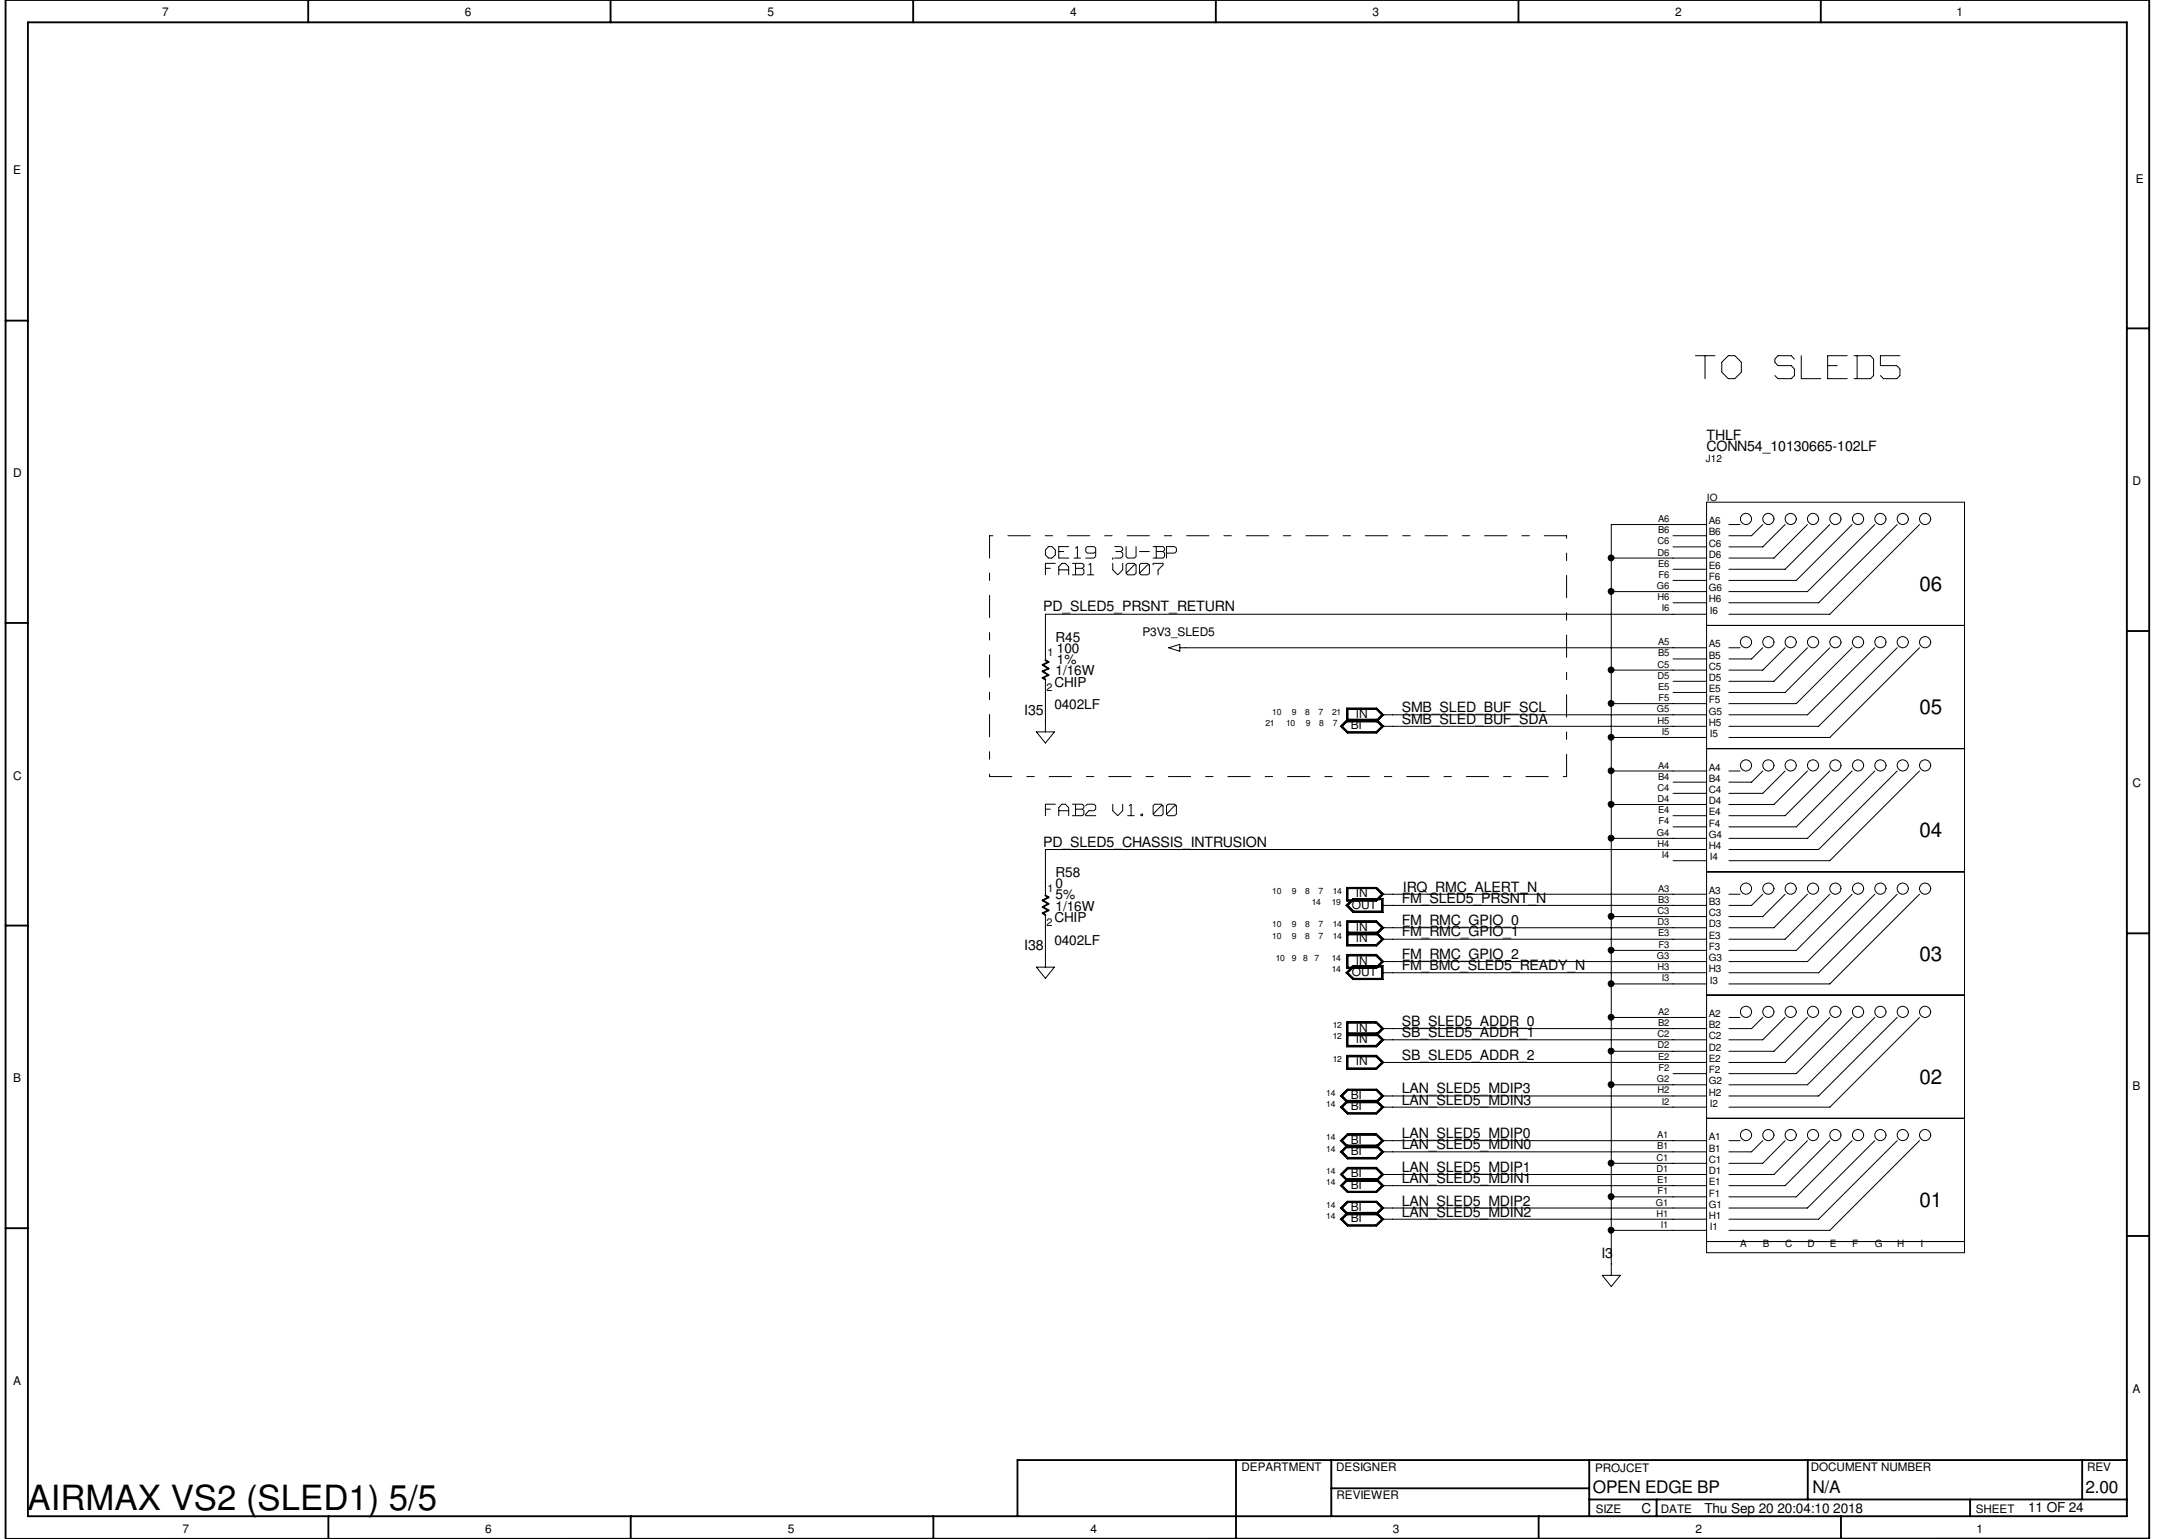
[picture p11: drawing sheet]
<svg xmlns="http://www.w3.org/2000/svg" width="297mm" height="210mm" viewBox="0 0 297 210" stroke-linecap="round" stroke-linejoin="round" font-family="sans-serif">
<g fill="none" stroke="#000" stroke-width=".25">
<path d="M3.8 3h286.3v203.8h-286.3zM42 0v3M83.3 0v3M124.5 0v3M165.8 0v3M207.1 0v3M248.3 0v3M.8 43.7h3M290.1 44.8h3M.8 85h3M142.6 90l.4 .3-.8 .4 .8 .5-.8 .4 .8 .5-.8 .4 .4 .2M290.1 86.1h3"/>
<path d="M.8 126.2h3M142.6 122.1l.4 .3-.8 .4 .8 .5-.8 .4 .8 .5-.8 .3 .4 .3M290.1 127.3h3M.8 167.5h3M290.1 168.6h3M168.6 199.2v10.6M181.6 199.1v7.7M216.7 199.1v7.7M246.5 199.1v5.4M284 199.1v5.4M290.1 199.1h-151.3v7.7M.8 209.8v-209.8h292.3v209.8l-292.3 .1"/>
<path d="M44.8 206.8v3M86 206.8v3M127.3 206.8v3M181.6 203h35.1M209.8 206.8v3M216.7 204.5h73.4M225.9 204.5v2.3M251.1 206.8v3M268.7 204.5v2.3"/>
</g>
<path d="M135 73.1v32.8M213.7 73.1h-78.7M135 105.9h78.7M213.7 105.9v-32.8" fill="none" stroke="#000" stroke-width=".14" stroke-dasharray="3 2 1 2"/>
<g fill="none" stroke="#000" stroke-width=".14">
<path d="M231.2 48.5h2.7M232.5 48.6v3M234.8 50.8l.9 .8M234.8 49.4v1.3M235.7 48.5l-.9 .9M235.8 51.6h.8M235.8 48.5h.8M236.6 48.5l.9 .9M237.5 49.4v1.3M237.5 50.8l-.9 .8M242.1 49v.4M242.1 49.4l.4 .5"/>
<path d="M242.1 51.2l.4 .4M242.5 48.5l-.4 .4M242.5 51.6h1.8M242.5 49.9h1.8M242.5 48.5h1.8M244.3 48.5l.4 .5M244.3 49.9l.4 .4M244.7 50.4v.8M244.7 51.2l-.4 .4M245.7 48.5v3.1M245.7 51.6h2.6M249.3 48.5h2.6"/>
<path d="M249.3 48.6v3M249.3 51.6h2.6M249.3 49.9h1.3M252.9 51.6h2.2M252.9 48.5h2.2M253.3 48.6v3M255.1 48.5l.4 .5M255.5 49v2.2M255.5 51.2l-.4 .4M256.5 51.2l.4 .4M256.5 48.5v1.4M256.5 49.9h2.2"/>
<path d="M256.5 48.5h2.6M256.9 51.6h1.8M258.7 49.9l.4 .4M259.1 51.2l-.4 .4M259.1 50.4v.8M142.6 75.1v.5M142.6 76.9v1.5M142.6 75.7l.4 .4M142.6 76.8h1.3M142.6 77.5h.7M143 74.5l-.4 .5M143 76.1h.4"/>
<path d="M143 74.5h.4M143.5 74.5l.4 .5M143.9 75.1v.5M143.9 75.7l-.4 .4M144.4 74.5h1.4M144.4 74.6v1.5M144.4 77.3v1.1M144.4 76.1h1.4M144.4 75.2h.7M144.4 77.7h1.3M144.8 76.8l-.4 .5M144.9 76.8h.3"/>
<path d="M145.3 76.8l.5 .5M145.8 77.3v1.1M146.3 76.8h1.3M146.3 78.4h1.3M146.5 76.1h.9M146.7 76.9v1.5M146.7 77.5h.9M146.9 74.5l-.2 .3M146.9 74.6v1.5M147.6 76.8l.2 .2M147.6 77.5l.2 .2M147.8 77.3l-.1 .2"/>
<path d="M147.8 77.1v.2M147.8 77.8v.3M147.8 78.2l-.2 .2M148.1 75.2l.2 .2M148.1 74.8v.4M148.1 76.1h1M148.3 74.5l-.2 .3M148.3 78.4h.9M148.3 75.4h.8M148.3 74.5h.8M148.8 76.8l-.3 .2M148.8 76.9v1.5"/>
<path d="M149.2 74.5l.2 .3M149.4 75.3l-.2 .1M149.4 75.9l-.2 .2M149.4 74.8v1.1M151.8 76.1h.1M151.8 77.7l.6 .7M151.8 76.8v.9M152 76.1h.8M152 74.5h.8M152.2 75.2h.6M152.9 74.5l.2 .3M152.9 75.3l.2 .1"/>
<path d="M153.1 75.9l-.2 .2M153.1 75l-.2 .2M153.1 74.8v.2M153.1 75.5v.4M153.1 76.8v.9M153.1 77.7l-.7 .7M153.6 75.9l.2 .2M153.6 78.2l.2 .2M153.6 74.5v1.4M153.6 77.1v1M153.8 76.8l-.2 .2M153.8 76.1h.8"/>
<path d="M153.8 76.8h.8M153.8 78.4h.8M154.6 77.1l-1 1M154.7 77h.2M154.7 76.8l.2 .2M154.9 75.9l-.2 .2M154.9 78.2l-.2 .2M154.9 74.5v1.4M154.9 77.1v1M155.4 78.2l.2 .2M155.4 75.2h1.4M155.4 77.1v1"/>
<path d="M155.6 76.8l-.2 .2M155.7 76.8h.8M155.7 78.4h.8M156.5 77.1l-1.1 1M156.5 77h.2M156.5 76.8l.3 .2M156.8 78.2l-.3 .2M156.8 77.1v1M157.3 76.8v.2M157.3 76.1h1.3M157.3 74.5h1.3M157.3 76.8h1.3"/>
<path d="M157.7 74.6v1.5M157.7 75.2h.9M157.9 77.8v.6M158.6 77.1l-.7 .6M158.6 74.5l.2 .3M158.6 75.2l.2 .2M158.6 76.8v.2M158.8 75l-.1 .2M158.8 74.8v.2M158.8 75.5v.4M158.8 75.9l-.2 .2M159.1 74.5h1"/>
<path d="M159.1 74.6v1.5M159.1 75.4h1M160.2 74.5l.2 .3M160.4 75.2l-.2 .2M160.4 74.8v.4M219.7 76.1h13M228.2 73.1h4.5M228.2 74.6h4.5M228.2 77.6h4.5M228.2 79.2h4.5M232.7 68.5h35.2v102.4h-35.2zM232.7 71.5h-13v102.4"/>
<path d="M235.8 71.5h1.5M240.4 71.5l-1.5 1.6h-3.1M243.5 71.5l-3.1 3.1h-4.6M246.5 71.5l-4.6 4.6h-6.1M249.6 71.5l-6.1 6.1h-7.7M252.6 71.5l-7.6 7.7h-9.2M255.7 71.5l-9.2 9.2h-10.7M258.7 71.5l-10.7 10.7h-12.2M261.8 71.5l-12.2 12.3h-13.8M141.3 99.8h2.5l-1.2 1.5zM142.6 92.7v7.1M159.4 88.3l1.5-.4v.9z"/>
<path d="M160.9 88.3h71.8M182.8 99.1l1-1h3.9l1 1-1 .9h-3.9zM183.7 96.6h4l1 .9-1 1h-4zM183.7 96.6h4l.9 .9-.9 .9h-4zM183.8 96.7h3.9l.8 .8-.8 .8h-3.9zM183.8 98.2h3.9l.9 .9-.9 .8h-3.9l-.9-.8zM183.8 98.2h3.9l.8 .9-.8 .8h-3.9l-.8-.8zM183.9 98.3l-.8 .8 .8 .7h3.8l.7-.7M183.9 98.3h3.8M187.7 98.3l.7 .8M188.4 97.5l-.7-.8h-3.8v1.6M188.4 97.5h44.3"/>
<path d="M188.4 99.1h44.3M188.4 97.5l-.7 .8M219.7 91.4h13M219.7 96h13M219.7 80.7h13M228.2 89.9h4.5M228.2 92.9h4.5M228.2 94.4h4.5M228.2 82.2h4.5M232.7 85.3h35.2M232.7 83.8h-90.1v6.2M235.8 88.3h1.5"/>
<path d="M240.4 88.3l-1.5 1.6h-3.1M243.5 88.3l-3.1 3.1h-4.6M246.5 88.3l-4.6 4.6h-6.1M249.6 88.3l-6.1 6.1h-7.7M252.6 88.3l-7.6 7.7h-9.2M255.7 88.3l-9.2 9.2h-10.7M258.7 88.3l-10.7 10.8h-12.2M261.8 88.3l-12.2 12.3h-13.8M142.6 109.7v1.6M142.6 109.7h1.3M142.6 110.4h.7M144.4 110.2v1.1"/>
<path d="M144.4 110.6h1.3M144.8 109.7l-.4 .5M144.9 109.7h.3M145.3 109.7l.5 .5M145.8 110.2v1.1M146.3 111.3h1.3M146.3 109.7h1.3M146.7 109.7v1.5M146.7 110.4h.9M147.6 109.7l.2 .2M147.6 110.4l.2 .2M147.8 109.9v.2"/>
<path d="M147.8 110.6v.4M147.8 110.2l-.1 .1M147.8 111l-.2 .3M148.1 111.1v.2M148.1 111.3h1.3M148.3 109.7l-.2 .2M148.3 109.7h.8M148.5 110.6l-.4 .4M148.5 110.6h.6M149.2 109.7l.2 .2M149.4 110.4l-.2 .2M149.4 109.9v.4"/>
<path d="M151.8 109.7v.8M151.8 110.6l.6 .6M153.1 109.7v.8M153.1 110.6l-.7 .7M153.8 111.3h.9M154.3 109.7l-.3 .2M154.3 109.7v1.5M155.6 111h.2M155.6 111.1v.2M155.7 111.3h.1M155.8 111v.3M157.3 109.9v1.1"/>
<path d="M157.3 111l.2 .3M157.5 109.7l-.2 .2M157.5 111.3h.8M157.5 109.7h.8M158.3 109.9l-1 1.1M158.4 109.9h.2M158.4 109.7l.2 .2M158.6 109.9v1.1M158.6 111l-.2 .3M159.1 111l.2 .3M159.1 109.9v1.1M159.3 109.7l-.2 .2"/>
<path d="M159.3 111.3h.8M159.3 109.7h.8M160.1 109.9l-1 1.1M160.2 109.9h.2M160.2 109.7l.2 .2M160.4 111l-.2 .3M160.4 109.9v1.1M219.7 105.2h13M219.7 109.7h13M219.7 114.3h13M219.7 100.6h13M228.2 111.3h4.5"/>
<path d="M228.2 106.7h4.5M228.2 108.2h4.5M228.2 112.8h4.5M228.2 117.4h4.5M232.7 118.9h35.2M232.7 102.1h35.2M232.7 115.9h-90.1v6.2M235.8 105.2h1.5M240.4 105.2l-1.5 1.5h-3.1M243.5 105.2l-3.1 3h-4.6M246.5 105.2l-4.6 4.5h-6.1M249.6 105.2l-6.1 6.1h-7.7"/>
<path d="M252.6 105.2l-7.6 7.6h-9.2M255.7 105.2l-9.2 9.1h-10.7M258.7 105.2l-10.7 10.7h-12.2M261.8 105.2l-12.2 12.2h-13.8M141.3 131.9h2.5l-1.2 1.5zM142.6 124.8v7.1M183.6 123.5l.9-.9h4.1v1.9h-4.1zM183.6 132.7l.9-1h4.1v1.9h-4.1zM183.7 121h4l1 1-1 .9h-4zM183.7 127.1h4l1 1-1 .9h-4v-3.4h4l1 .9-1 1h-4M183.7 130.2h4l1 .9-1 1h-4zM183.7 121.1h4l.9 .9-.9 .9h-4z"/>
<path d="M183.7 127.2h4l.9 .9-.9 .8h-4v-3.3h4l.9 .9-.9 .9h-4M183.7 130.3h4l.9 .8-.9 .9h-4zM183.8 121.2h3.9l.8 .8-.8 .8h-3.9zM183.8 127.3h3.9l.8 .8-.8 .8h-3.9v-3.2h3.9l.8 .8-.8 .9h-3.9M183.8 130.3h3.9l.8 .8-.8 .9h-3.9zM183.8 123.5l.8-.8h3.9v1.6h-3.9zM183.9 127.3h3.8M184.5 131.8h4v1.8h-4l-.8-.9zM184.5 122.6h4v1.8h-4l-.8-.9zM184.6 131.8h3.9v1.7h-3.9l-.8-.8zM187.7 127.3l.7 .8M188.4 122l-.7-.8h-3.8v1.5h4.5v1.5h-3.8l-.7-.7 .7-.8"/>
<path d="M188.4 126.5l-.7-.7h-3.8v3.1h3.8l.7-.8M188.4 131.1l-.7-.7h-3.8v1.5h4.5v1.5h-3.8l-.7-.7 .7-.8M188.4 122h44.3M188.4 123.5h44.3M188.4 126.5h44.3M188.4 128.1h44.3M188.4 131.1h44.3M188.4 132.7h44.3M188.4 122l-.7 .7M188.4 126.5l-.7 .8M188.4 131.1l-.7 .8M219.7 138.8h13"/>
<path d="M219.7 125h13M219.7 129.6h13M219.7 134.2h13M232.7 135.7h35.2M235.8 138.8h1.5M235.8 122h1.5M240.4 138.8l-1.5 1.5h-3.1M240.4 122l-1.5 1.5h-3.1M243.5 138.8l-3.1 3h-4.6M243.5 122l-3.1 3h-4.6M246.5 138.8l-4.6 4.6h-6.1M246.5 122l-4.6 4.5h-6.1"/>
<path d="M249.6 138.8l-6.1 6.1h-7.7M249.6 122l-6.1 6.1h-7.7M252.6 138.8l-7.6 7.6h-9.2M252.6 122l-7.6 7.6h-9.2M255.7 138.8l-9.2 9.2h-10.7M255.7 122l-9.2 9.1h-10.7M258.7 138.8l-10.7 10.7h-12.2M258.7 122l-10.7 10.7h-12.2M261.8 138.8l-12.2 12.2h-13.8M261.8 122l-12.2 12.2h-13.8M182.8 149.5l1-1h3.9l1 1-1 .9h-3.9zM182.8 151l1-.9h3.9l1 .9-1 .9h-3.9z"/>
<path d="M182.8 155.6l1-1h3.9l1 1-1 .9h-3.9zM182.8 157.1l1-.9h3.9l1 .9-1 1h-3.9zM182.9 157.1l.9-.8h3.9l.9 .8-.9 .9h-3.9zM183 151l.8-.8h3.9l.8 .8-.8 .8h-3.9zM183 155.6l.8-.8h3.9l.8 .8-.8 .8h-3.9zM183 157.1l.8-.8h3.9l.8 .8-.8 .8h-3.9zM183.7 143.9h4l1 1-1 .9h-4zM183.7 140.9h4l1 .9-1 1h-4v-3.4h4l1 .9-1 1h-4M183.7 144h4l.9 .9-.9 .9h-4zM183.7 140.9h4l.9 .9-.9 .9h-4v-3.3h4l.9 .9-.9 .9h-4M183.8 144.1h3.9l.8 .8-.8 .8h-3.9zM183.8 141h3.9l.8 .8-.8 .9h-3.9v-3.2h3.9l.8 .8-.8 .8h-3.9"/>
<path d="M183.8 148.6h3.9l.9 .9-.9 .9h-3.9l-.9-.9zM183.8 150.1h3.9l.9 .9-.9 .9h-3.9l-.9-.9zM183.8 154.7h3.9l.9 .9-.9 .9h-3.9l-.9-.9zM183.8 159.3h3.9l.9 .9-.9 .9h-3.9l-.9-.9zM183.8 148.6h3.9l.8 .9-.8 .8h-3.9l-.8-.8zM183.8 159.3h3.9l.8 .9-.8 .8h-3.9l-.8-.8zM183.9 144.1h3.8l.7 .8-.7 .8h-3.8zM183.9 150.2h3.8M183.9 150.2l-.8 .8 .8 .8h3.8l.7-.8M183.9 156.3h3.8M183.9 156.3l-.8 .8 .8 .8h3.8l.7-.8M183.9 141.1h3.8"/>
<path d="M187.7 150.2l.7 .8M187.7 156.3l.7 .8M187.7 141.1l.7 .7M188.4 140.3l-.7-.8h-3.8v3.1h3.8l.7-.8M188.4 144.9h44.3M188.4 149.5h44.3M188.4 149.5l-.7-.8h-3.8l-.8 .8 .8 .7M188.4 149.5l-.7 .7M188.4 151h44.3M188.4 155.6h44.3M188.4 155.6l-.7-.8h-3.8l-.8 .8 .8 .7M188.4 155.6l-.7 .7"/>
<path d="M188.4 157.1h44.3M188.4 140.3h44.3M188.4 141.8h44.3M188.4 140.3l-.7 .8M219.7 158.7h13M219.7 143.4h13M219.7 148h13M228.2 146.4h4.5M232.7 152.5h35.2M235.8 155.6h1.5M240.4 155.6l-1.5 1.5h-3.1M243.5 155.6l-3.1 3.1h-4.6"/>
<path d="M246.5 155.6l-4.6 4.6h-6.1M249.6 155.6l-6.1 6.1h-7.7M252.6 155.6l-7.6 7.6h-9.2M255.7 155.6l-9.2 9.2h-10.7M258.7 155.6l-10.7 10.7h-12.2M261.8 155.6l-12.2 12.2h-13.8M182.8 160.2l1-1h3.9l1 1-1 .9h-3.9zM182.8 161.7l1-1h3.9l1 1-1 .9h-3.9zM182.8 166.3l1-.9h3.9l1 .9-1 .9h-3.9zM182.8 164.8l1-1h3.9l1 1-1 .9h-3.9zM183 166.3l.8-.8h3.9l.8 .8-.8 .8h-3.9zM183.8 160.8h3.9l.9 .9-.9 .9h-3.9l-.9-.9z"/>
<path d="M183.8 165.4h3.9l.9 .9-.9 .9h-3.9l-.9-.9zM183.8 163.9h3.9l.9 .9-.9 .9h-3.9l-.9-.9zM183.8 160.9h3.9l.8 .8-.8 .8h-3.9l-.8-.8zM183.8 163.9h3.9l.8 .9-.8 .8h-3.9l-.8-.8zM183.9 161h3.8M183.9 161l-.8 .7 .8 .8h3.8l.7-.8M183.9 165.5l-.8 .8 .8 .7h3.8l.7-.7M183.9 165.5h3.8M187.7 161l.7 .7M187.7 165.5l.7 .8M188.4 160.2h44.3M188.4 160.2l-.7-.8h-3.8l-.8 .8 .8 .8"/>
<path d="M188.4 160.2l-.7 .8M188.4 161.7h44.3M188.4 166.3h44.3M188.4 164.8h44.3M188.4 164.8l-.7-.8h-3.8l-.8 .8 .8 .7M188.4 164.8l-.7 .7M218.5 173.9h2.5l-1.3 1.6zM219.7 163.2h13M219.7 167.8h13M232.7 169.3h35.2"/>
<circle cx="219.7" cy="76.1" r=".4"/>
<circle cx="238.1" cy="70.8" r=".76"/>
<circle cx="241.2" cy="70.8" r=".76"/>
<circle cx="244.2" cy="70.8" r=".76"/>
<circle cx="247.3" cy="70.8" r=".76"/>
<circle cx="250.3" cy="70.8" r=".76"/>
<circle cx="253.4" cy="70.8" r=".76"/>
<circle cx="256.5" cy="70.8" r=".76"/>
<circle cx="259.5" cy="70.8" r=".76"/>
<circle cx="262.6" cy="70.8" r=".76"/>
<circle cx="219.7" cy="95.9" r=".4"/>
<circle cx="219.7" cy="80.7" r=".4"/>
<circle cx="219.7" cy="91.4" r=".4"/>
<circle cx="238.1" cy="87.6" r=".76"/>
<circle cx="241.2" cy="87.6" r=".76"/>
<circle cx="244.2" cy="87.6" r=".76"/>
<circle cx="247.3" cy="87.6" r=".76"/>
<circle cx="250.3" cy="87.6" r=".76"/>
<circle cx="253.4" cy="87.6" r=".76"/>
<circle cx="256.5" cy="87.6" r=".76"/>
<circle cx="259.5" cy="87.6" r=".76"/>
<circle cx="262.6" cy="87.6" r=".76"/>
<circle cx="219.7" cy="114.3" r=".4"/>
<circle cx="219.7" cy="109.7" r=".4"/>
<circle cx="219.7" cy="100.6" r=".4"/>
<circle cx="219.7" cy="105.1" r=".4"/>
<circle cx="238.1" cy="104.4" r=".76"/>
<circle cx="241.2" cy="104.4" r=".76"/>
<circle cx="244.2" cy="104.4" r=".76"/>
<circle cx="247.3" cy="104.4" r=".76"/>
<circle cx="250.3" cy="104.4" r=".76"/>
<circle cx="253.4" cy="104.4" r=".76"/>
<circle cx="256.5" cy="104.4" r=".76"/>
<circle cx="259.5" cy="104.4" r=".76"/>
<circle cx="262.6" cy="104.4" r=".76"/>
<circle cx="219.7" cy="129.6" r=".4"/>
<circle cx="219.7" cy="134.2" r=".4"/>
<circle cx="219.7" cy="138.7" r=".4"/>
<circle cx="219.7" cy="125" r=".4"/>
<circle cx="238.1" cy="138" r=".76"/>
<circle cx="238.1" cy="121.2" r=".76"/>
<circle cx="241.2" cy="138" r=".76"/>
<circle cx="241.2" cy="121.2" r=".76"/>
<circle cx="244.2" cy="138" r=".76"/>
<circle cx="244.2" cy="121.2" r=".76"/>
<circle cx="247.3" cy="121.2" r=".76"/>
<circle cx="247.3" cy="138" r=".76"/>
<circle cx="250.3" cy="121.2" r=".76"/>
<circle cx="250.3" cy="138" r=".76"/>
<circle cx="253.4" cy="138" r=".76"/>
<circle cx="253.4" cy="121.2" r=".76"/>
<circle cx="256.5" cy="121.2" r=".76"/>
<circle cx="256.5" cy="138" r=".76"/>
<circle cx="259.5" cy="121.2" r=".76"/>
<circle cx="259.5" cy="138" r=".76"/>
<circle cx="262.6" cy="121.2" r=".76"/>
<circle cx="262.6" cy="138" r=".76"/>
<circle cx="219.7" cy="143.4" r=".4"/>
<circle cx="219.7" cy="147.9" r=".4"/>
<circle cx="219.7" cy="158.6" r=".4"/>
<circle cx="238.1" cy="154.8" r=".76"/>
<circle cx="241.2" cy="154.8" r=".76"/>
<circle cx="244.2" cy="154.8" r=".76"/>
<circle cx="247.3" cy="154.8" r=".76"/>
<circle cx="250.3" cy="154.8" r=".76"/>
<circle cx="253.4" cy="154.8" r=".76"/>
<circle cx="256.5" cy="154.8" r=".76"/>
<circle cx="259.5" cy="154.8" r=".76"/>
<circle cx="262.6" cy="154.8" r=".76"/>
<circle cx="219.7" cy="163.2" r=".4"/>
<circle cx="219.7" cy="167.8" r=".4"/>
</g>
<g fill="#000">
<circle cx="219.7" cy="76.1" r=".4"/>
<circle cx="219.7" cy="95.9" r=".4"/>
<circle cx="219.7" cy="80.7" r=".4"/>
<circle cx="219.7" cy="91.4" r=".4"/>
<circle cx="219.7" cy="114.3" r=".4"/>
<circle cx="219.7" cy="109.7" r=".4"/>
<circle cx="219.7" cy="100.6" r=".4"/>
<circle cx="219.7" cy="105.1" r=".4"/>
<circle cx="219.7" cy="129.6" r=".4"/>
<circle cx="219.7" cy="134.2" r=".4"/>
<circle cx="219.7" cy="138.7" r=".4"/>
<circle cx="219.7" cy="125" r=".4"/>
<circle cx="219.7" cy="143.4" r=".4"/>
<circle cx="219.7" cy="147.9" r=".4"/>
<circle cx="219.7" cy="158.6" r=".4"/>
<circle cx="219.7" cy="163.2" r=".4"/>
<circle cx="219.7" cy="167.8" r=".4"/>
</g>
<text font-size="5.9" fill="#fff" x="231.2" y="52.2">TO SLED5</text>
<text font-size="4.7" x="3.8" y="206">AIRMAX VS2 (SLED1) 5/5</text>
<g font-size="3" fill="#fff">
<text x="142.6" y="76.4">OE19 3U-BP</text>
<text x="142.6" y="78.7">FAB1 V007</text>
<text x="142.6" y="111.5">FAB2 V1.00</text>
</g>
<g font-size="2.8">
<text x="261.8" y="80.6">06</text>
<text x="261.8" y="97.4">05</text>
<text x="261.8" y="114.2">04</text>
<text x="261.8" y="131">03</text>
<text x="261.8" y="147.8">02</text>
<text x="261.8" y="164.6">01</text>
</g>
<g font-size="2.3">
<text x="217.3" y="203.7">OPEN EDGE BP</text>
<text x="247.2" y="203.6">N/A</text>
<text x="284.4" y="203.6">2.00</text>
</g>
<g font-size="1.9">
<text x="232.7" y="60">THLF</text>
<text x="232.7" y="61.6">CONN54_10130665-102LF</text>
<text x="142.3" y="83.4">PD_SLED5_PRSNT_RETURN</text>
<text x="144" y="87.5">R45</text>
<text x="144.1" y="89.1">100</text>
<text x="143.8" y="93.6">CHIP</text>
<text x="144" y="92.1">1/16W</text>
<text x="144.1" y="90.6">1%</text>
<text x="139.7" y="97.5">I35</text>
<text x="143.8" y="96.7">0402LF</text>
<text x="191.2" y="97.2">SMB_SLED_BUF_SCL</text>
<text x="191.2" y="98.7">SMB_SLED_BUF_SDA</text>
<text x="142.3" y="115.5">PD_SLED5_CHASSIS_INTRUSION</text>
<text x="144" y="119.6">R58</text>
<text x="143.8" y="125.7">CHIP</text>
<text x="144" y="124.2">1/16W</text>
<text x="144" y="122.7">5%</text>
<text x="144" y="121.2">0</text>
<text x="191.2" y="123.1">FM_SLED5_PRSNT_N</text>
<text x="191.3" y="121.6">IRQ_RMC_ALERT_N</text>
<text x="139.7" y="129.6">I38</text>
<text x="143.8" y="128.8">0402LF</text>
<text x="191.2" y="126.2">FM_RMC_GPIO_0</text>
<text x="191.2" y="130.8">FM_RMC_GPIO_2</text>
<text x="191.2" y="127.7">FM_RMC_GPIO_1</text>
<text x="191.2" y="132.3">FM_BMC_SLED5_READY_N</text>
<text x="191.2" y="141.5">SB_SLED5_ADDR_1</text>
<text x="191.2" y="140">SB_SLED5_ADDR_0</text>
<text x="191.2" y="144.5">SB_SLED5_ADDR_2</text>
<text x="191.2" y="149.1">LAN_SLED5_MDIP3</text>
<text x="191.2" y="155.2">LAN_SLED5_MDIP0</text>
<text x="191.2" y="150.7">LAN_SLED5_MDIN3</text>
<text x="191.2" y="156.8">LAN_SLED5_MDIN0</text>
<text x="191.2" y="159.8">LAN_SLED5_MDIP1</text>
<text x="191.2" y="161.4">LAN_SLED5_MDIN1</text>
<text x="191.2" y="164.4">LAN_SLED5_MDIP2</text>
<text x="191.2" y="165.9">LAN_SLED5_MDIN2</text>
<text x="218.4" y="171.6">I3</text>
<text x="223.9" y="206.3">C</text>
<text x="232.4" y="206.3">Thu Sep 20 20:04:10 2018</text>
<text x="276.6" y="206.2">11 OF 24</text>
</g>
<g font-size="1.6">
<text x="22.1" y="2.2">7</text>
<text x="63.4" y="2.2">6</text>
<text x="104.7" y="2.2">5</text>
<text x="146" y="2.2">4</text>
<text x="187.2" y="2.2">3</text>
<text x="228.5" y="2.2">2</text>
<text x="266.8" y="2.2">1</text>
<text x="1.8" y="23.8">E</text>
<text x="291.3" y="24.9">E</text>
<text x="1.8" y="65.1">D</text>
<text x="290.8" y="66.1">D</text>
<text x="155.8" y="86.8">P3V3_SLED5</text>
<text x="184.2" y="99.4">BI</text>
<text x="184.9" y="97.9">IN</text>
<text x="1.8" y="106.3">C</text>
<text x="290.8" y="107.4">C</text>
<text x="184.4" y="123.9">OUT</text>
<text x="184.9" y="122.4">IN</text>
<text x="184.9" y="131.6">IN</text>
<text x="184.9" y="128.5">IN</text>
<text x="184.9" y="127">IN</text>
<text x="184.4" y="133.1">OUT</text>
<text x="184.9" y="142.2">IN</text>
<text x="184.9" y="140.7">IN</text>
<text x="1.8" y="147.6">B</text>
<text x="184.2" y="149.9">BI</text>
<text x="184.9" y="145.3">IN</text>
<text x="290.8" y="148.7">B</text>
<text x="184.2" y="156">BI</text>
<text x="184.2" y="151.4">BI</text>
<text x="184.2" y="160.6">BI</text>
<text x="184.2" y="157.5">BI</text>
<text x="184.2" y="165.2">BI</text>
<text x="184.2" y="166.7">BI</text>
<text x="184.2" y="162.1">BI</text>
<text x="1.8" y="188.8">A</text>
<text x="290.8" y="189.9">A</text>
<text x="169.3" y="200.6">DEPARTMENT</text>
<text x="182.2" y="200.7">DESIGNER</text>
<text x="217.5" y="200.7">PROJCET</text>
<text x="247" y="200.7">DOCUMENT NUMBER</text>
<text x="284.6" y="200.7">REV</text>
<text x="24.9" y="209">7</text>
<text x="66.2" y="209">6</text>
<text x="107.4" y="209">5</text>
<text x="148.7" y="209">4</text>
<text x="182.3" y="204.5">REVIEWER</text>
<text x="189.9" y="209">3</text>
<text x="217.6" y="206.3">SIZE</text>
<text x="226.5" y="206.3">DATE</text>
<text x="231.2" y="209">2</text>
<text x="269.4" y="206.4">SHEET</text>
<text x="269.6" y="209">1</text>
</g>
<g font-size="1.5">
<text x="142.9" y="89.5">1</text>
<text x="142.7" y="94.2">2</text>
<text x="142.9" y="121.6">1</text>
<text x="142.7" y="126.3">2</text>
</g>
<g font-size="1.4">
<text x="232.7" y="63">J12</text>
<text x="232.8" y="68.3">IO</text>
<text x="233" y="71.5">A6</text>
<text x="233" y="77.6">E6</text>
<text x="233" y="76.1">D6</text>
<text x="233" y="74.5">C6</text>
<text x="233" y="73">B6</text>
<text x="233" y="82.2">H6</text>
<text x="233" y="80.6">G6</text>
<text x="233" y="79.1">F6</text>
<text x="233.2" y="83.7">I6</text>
<text x="233" y="89.8">B5</text>
<text x="233" y="88.3">A5</text>
<text x="233" y="95.9">F5</text>
<text x="233" y="94.4">E5</text>
<text x="233" y="92.9">D5</text>
<text x="233" y="91.4">C5</text>
<text x="233" y="99">H5</text>
<text x="233" y="97.5">G5</text>
<text x="233.2" y="100.5">I5</text>
<text x="233" y="106.6">B4</text>
<text x="233" y="105.1">A4</text>
<text x="233" y="112.7">F4</text>
<text x="233" y="111.2">E4</text>
<text x="233" y="109.7">D4</text>
<text x="233" y="108.2">C4</text>
<text x="233" y="115.8">H4</text>
<text x="233" y="114.3">G4</text>
<text x="233.2" y="117.3">I4</text>
<text x="233" y="125">C3</text>
<text x="233" y="123.4">B3</text>
<text x="233" y="121.9">A3</text>
<text x="233" y="131.1">G3</text>
<text x="233" y="129.6">F3</text>
<text x="233" y="128.1">E3</text>
<text x="233" y="126.5">D3</text>
<text x="233" y="132.6">H3</text>
<text x="233.2" y="134.2">I3</text>
<text x="233" y="143.3">D2</text>
<text x="233" y="141.8">C2</text>
<text x="233" y="140.3">B2</text>
<text x="233" y="138.7">A2</text>
<text x="233" y="149.4">H2</text>
<text x="233" y="147.9">G2</text>
<text x="233" y="146.4">F2</text>
<text x="233" y="144.9">E2</text>
<text x="233" y="155.5">A1</text>
<text x="233.2" y="151">I2</text>
<text x="233" y="161.7">E1</text>
<text x="233" y="160.1">D1</text>
<text x="233" y="158.6">C1</text>
<text x="233" y="157.1">B1</text>
<text x="233" y="166.2">H1</text>
<text x="233" y="164.7">G1</text>
<text x="233" y="163.2">F1</text>
<text x="233.2" y="167.8">I1</text>
<text x="237.3" y="170.1">A</text>
<text x="240.4" y="170.1">B</text>
<text x="243.5" y="170.1">C</text>
<text x="246.5" y="170.1">D</text>
<text x="249.6" y="170.1">E</text>
<text x="252.6" y="170.1">F</text>
<text x="255.7" y="170.1">G</text>
<text x="258.7" y="170.1">H</text>
<text x="261.9" y="170.1">I</text>
</g>
<g font-size="1.3">
<text x="226.1" y="71.2">A6</text>
<text x="226.1" y="75.8">D6</text>
<text x="226.1" y="74.3">C6</text>
<text x="226.1" y="77.3">E6</text>
<text x="226.1" y="72.7">B6</text>
<text x="226" y="80.3">G6</text>
<text x="226.1" y="81.9">H6</text>
<text x="226.2" y="78.8">F6</text>
<text x="226.6" y="83.4">I6</text>
<text x="226.1" y="89.5">B5</text>
<text x="226.1" y="88">A5</text>
<text x="226.1" y="92.6">D5</text>
<text x="226.1" y="91.1">C5</text>
<text x="226.1" y="94.1">E5</text>
<text x="226.2" y="95.6">F5</text>
<text x="226" y="97.2">G5</text>
<text x="226.1" y="98.7">H5</text>
<text x="226.6" y="100.2">I5</text>
<text x="226.1" y="107.9">C4</text>
<text x="226.1" y="106.3">B4</text>
<text x="226.1" y="104.8">A4</text>
<text x="226" y="114">G4</text>
<text x="226.1" y="109.4">D4</text>
<text x="226.1" y="110.9">E4</text>
<text x="226.2" y="112.4">F4</text>
<text x="226.1" y="115.5">H4</text>
<text x="226.6" y="117.1">I4</text>
<text x="226.1" y="124.7">C3</text>
<text x="226.1" y="123.1">B3</text>
<text x="226.1" y="121.6">A3</text>
<text x="226" y="130.8">G3</text>
<text x="226.1" y="126.2">D3</text>
<text x="226.1" y="127.7">E3</text>
<text x="226.2" y="129.2">F3</text>
<text x="226.1" y="132.3">H3</text>
<text x="226.6" y="133.9">I3</text>
<text x="226.1" y="143">D2</text>
<text x="226.1" y="141.5">C2</text>
<text x="226.1" y="140">B2</text>
<text x="226.1" y="138.4">A2</text>
<text x="226" y="147.6">G2</text>
<text x="226.1" y="149.1">H2</text>
<text x="226.1" y="144.5">E2</text>
<text x="226.2" y="146.1">F2</text>
<text x="226" y="155.2">A1</text>
<text x="226.6" y="150.7">I2</text>
<text x="225.9" y="159.8">D1</text>
<text x="225.9" y="158.3">C1</text>
<text x="226" y="161.4">E1</text>
<text x="226" y="156.8">B1</text>
<text x="225.8" y="164.4">G1</text>
<text x="225.9" y="165.9">H1</text>
<text x="226.1" y="162.9">F1</text>
<text x="226.5" y="167.5">I1</text>
</g>
<g font-size="1.2">
<text x="172.6" y="99">21</text>
<text x="173.5" y="97.5">10</text>
<text x="175.4" y="99">10</text>
<text x="176.2" y="97.5">9</text>
<text x="178" y="97.5">8</text>
<text x="178.1" y="99">9</text>
<text x="179.8" y="97.5">7</text>
<text x="179.9" y="99">8</text>
<text x="181.7" y="97.5">21</text>
<text x="181.8" y="99">7</text>
<text x="173.5" y="121.9">10</text>
<text x="176.2" y="121.9">9</text>
<text x="178" y="121.9">8</text>
<text x="178.9" y="123.4">14</text>
<text x="179.8" y="121.9">7</text>
<text x="181.6" y="123.4">19</text>
<text x="181.8" y="121.9">14</text>
<text x="173.5" y="126.5">10</text>
<text x="173.5" y="128.1">10</text>
<text x="174" y="131.1">10</text>
<text x="176.2" y="126.5">9</text>
<text x="176.2" y="131.1">9</text>
<text x="176.2" y="128.1">9</text>
<text x="177.7" y="131.1">8</text>
<text x="178" y="128.1">8</text>
<text x="178" y="126.5">8</text>
<text x="179.3" y="131.1">7</text>
<text x="179.8" y="126.5">7</text>
<text x="179.8" y="128.1">7</text>
<text x="181.6" y="131.1">14</text>
<text x="181.8" y="128.1">14</text>
<text x="181.8" y="126.5">14</text>
<text x="181.6" y="132.6">14</text>
<text x="181.8" y="140.3">12</text>
<text x="181.8" y="141.8">12</text>
<text x="180.9" y="149.4">14</text>
<text x="181.8" y="144.9">12</text>
<text x="180.9" y="151">14</text>
<text x="180.9" y="155.5">14</text>
<text x="180.9" y="157.1">14</text>
<text x="180.9" y="160.1">14</text>
<text x="180.9" y="161.7">14</text>
<text x="180.9" y="164.7">14</text>
<text x="180.9" y="166.2">14</text>
</g>
</svg>
